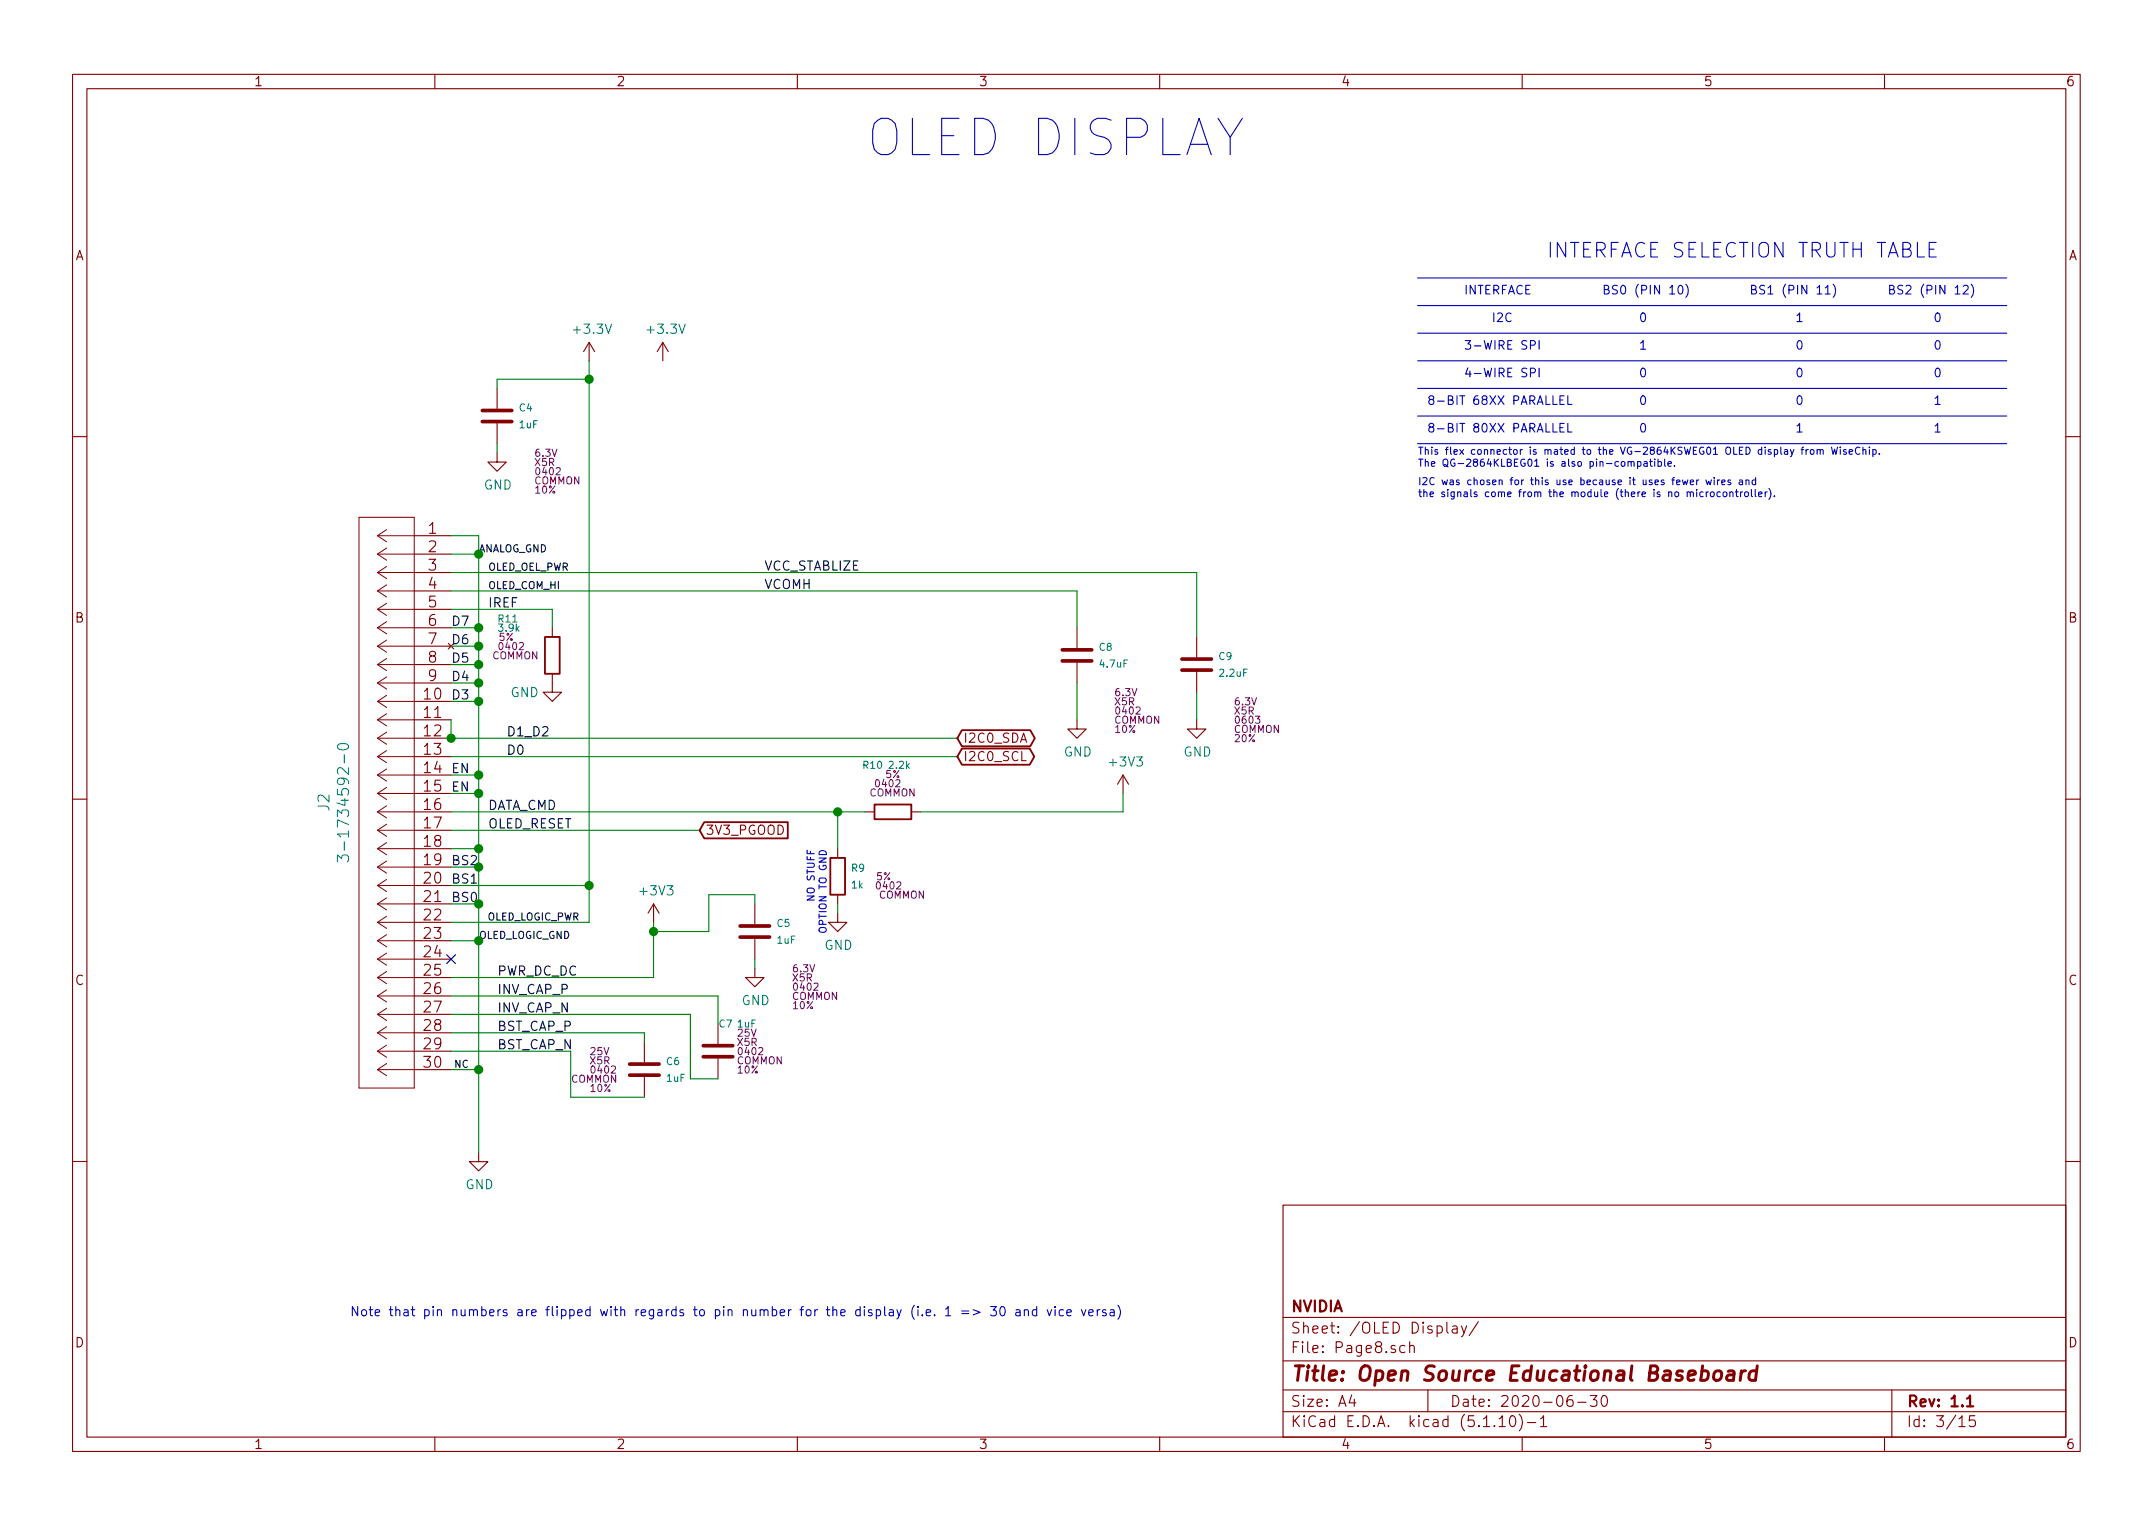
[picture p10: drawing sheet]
<svg xmlns="http://www.w3.org/2000/svg" width="297mm" height="210mm" viewBox="0 0 297 210" stroke-linecap="round" stroke-linejoin="round" font-family="sans-serif">
<g fill="none" stroke="#840000" stroke-width=".15">
<path d="M10 10.3h277v189.9h-277zM12 12.2h273v186.1h-273zM60 10.3v1.9M110 10.3v1.9M160 10.3v1.9M210 10.3v1.9M260 10.3v1.9M68.6 53.6v2.8M68.6 58.4v2.8M81.3 47.2l-.8 1.3M81.3 47.2v2.6M81.3 47.2l.7 1.3"/>
<path d="M91.4 47.2l-.7 1.3M91.4 47.2v2.6M91.4 47.2l.8 1.3M10 60.2h2M57.1 73.9h5.1M57.1 76.4h5.1M57.1 79h5.1M68.6 62.5v1.2h1.2l-1.2 1.3-1.3-1.3h1.3M285 60.2h2M57.1 96.8h5.1M57.1 99.3h5.1M57.1 81.5h5.1"/>
<path d="M57.1 84.1h5.1M57.1 86.6h5.1M57.1 89.1h5.1M57.1 91.7h5.1M57.1 94.2h5.1M76.2 93v2.5h1.3l-1.3 1.3-1.3-1.3h1.3M76.2 86.6v1.3M148.6 99.3v1.3h1.3l-1.3 1.2-1.3-1.2h1.3M148.6 86.6v2.8M148.6 91.4v2.8M165.1 99.3v1.3h1.3l-1.3 1.2-1.3-1.2h1.3M165.1 87.9v2.8"/>
<path d="M165.1 92.7v2.8M10 110.3h2M57.1 109.5h5.1M57.1 101.8h5.1M57.1 104.4h5.1M57.1 106.9h5.1M57.1 112h5.1M57.1 114.5h5.1M57.1 117.1h5.1M57.1 119.6h5.1M115.6 117.1v1.3M119.4 112h1.2"/>
<path d="M125.7 112h1.3M154.9 106.9l-.7 1.3M154.9 106.9v2.6M154.9 106.9l.8 1.3M285 110.3h2M57.1 122.2h5.1M57.1 124.7h5.1M57.1 127.2h5.1M57.1 129.8h5.1M57.1 132.3h5.1M57.1 134.9h5.1M57.1 137.4h5.1"/>
<path d="M57.1 139.9h5.1M90.2 124.7l-.8 1.3M90.2 124.7v2.5M90.2 124.7l.7 1.3M104.1 133.6v1.3h1.3l-1.3 1.2-1.2-1.2h1.2M104.1 124.7v2.8M104.1 129.5v2.8M115.6 126v1.2h1.2l-1.2 1.3-1.3-1.3h1.3M115.6 123.4v1.3M57.1 142.5h5.1M57.1 145h5.1M57.1 147.6h5.1"/>
<path d="M66 159v1.3h1.3l-1.3 1.2-1.2-1.2h1.2M88.9 143.8v2.8M88.9 148.6v2.8M99.1 141.2v2.8M99.1 146v2.8M10 160.2h2M177 166.3h108v32h-108zM285 160.2h2M60 198.3v1.9M110 198.3v1.9M160 198.3v1.9M177 194.8h108"/>
<path d="M177 191.8h108M177 187.8h108M177 181.8h108M186.5 192.5l-.4 1h1M186.8 193v1M193.8 185.7a.5 .5 0 0 0-.6 0l-.1 .6a.47 .47 0 0 0 .6 .3l.1-.1M194.5 185.7a.38 .38 0 0 1 .6 .1v.8M194.5 185.1v1.5M197 191.8v3M199.6 182.4v1.3l.2 .2M200.4 183l.2-.1 .4 .1v.9M201 183.3l-.4 .1-.3 .2 .1 .2 .2 .1 .4-.1"/>
<path d="M201.6 182.9l.4 1M202.3 182.9l-.5 1.4-.2 .1M204 182.3l-1.3 2M206.8 195.8l.5-.5v1.5M206.8 196.8h.9M208.5 195.4a.36 .36 0 0 1 .5 .2 .77 .77 0 0 1-.4 1.2 1 1 0 0 1-.1-1.4zM209.6 195.1a1.71 1.71 0 0 1 0 2.3M210 198.3v1.9M210.7 196.3h1.2M212.5 195.8l.5-.5v1.5M212.5 196.8h.9M216.9 192.5a.62 .62 0 0 0-.7 .7v.5a.48 .48 0 0 0 .8 .2 .61 .61 0 0 0-.1-.7 .51 .51 0 0 0-.7 .2"/>
<path d="M217.7 193.5h1.1M219.4 192.5h.9l-.5 .6 .4 .1a.65 .65 0 0 1 .1 .7l-.3 .1h-.4l-.2-.1M221.1 192.6a.36 .36 0 0 1 .6 .2 .77 .77 0 0 1-.4 1.2 1 1 0 0 1-.2-1.4zM260 198.3v1.9M261 191.8v6.5M270.3 195.8l.3-.3 .1-.2v1.5M270.3 196.8h.8M272.5 195.3h-.7l-.1 .7a.65 .65 0 0 1 .7 0 .61 .61 0 0 1 .1 .7h-.1a.61 .61 0 0 1-.7 0"/>
</g>
<path d="M271.4 193l.3-.2 .1-.3v1.5M271.4 194h.8" fill="none" stroke="#840000" stroke-width=".3"/>
<path d="M236.6 189.3a.53 .53 0 0 1 .5-.2 .53 .53 0 0 1 .4 .4v.6a.56 .56 0 0 1-.6 .4 .56 .56 0 0 1-.5-.4l.1-.6zM238.4 189.2l.2-.1 .6 .1 .1 .2-.2 1M239.2 189.6l-.2 .1h-.4a.4 .4 0 0 0-.4 .3 .4 .4 0 0 0 .3 .4h.4l.2-.1M240.3 189.1l-.2 1.3M240.8 189.1a.54 .54 0 0 0-.6 .4M242.3 189.2a.68 .68 0 0 0-.9 .3l-.1 .6 .1 .2 .2 .1 .6-.1M242.4 188.4l-.2 2" fill="none" stroke="#840000" stroke-width=".41"/>
<g fill="none" stroke="#840000" stroke-width=".14">
<path d="M49.5 71.4h7.6v78.7h-7.6zM52.1 79h5M52.1 79l1.2 .8M52.1 76.4h5M52.1 76.4l1.2 .9M52.1 73.9h5M52.1 73.9l1.2 .8M53.3 78.2l-1.2 .8M53.3 75.6l-1.2 .8M53.3 73.1l-1.2 .8M52.1 99.3h5M52.1 99.3l1.2 .8"/>
<path d="M52.1 96.8h5M52.1 96.8l1.2 .8M52.1 94.2h5M52.1 94.2l1.2 .9M52.1 91.7h5M52.1 91.7l1.2 .8M52.1 89.1h5M52.1 89.1l1.2 .9M52.1 86.6h5M52.1 86.6l1.2 .8M52.1 84.1h5M52.1 84.1l1.2 .8"/>
<path d="M52.1 81.5h5M52.1 81.5l1.2 .9M53.3 98.5l-1.2 .8M53.3 95.9l-1.2 .9M53.3 93.4l-1.2 .8M53.3 90.9l-1.2 .8M53.3 88.3l-1.2 .8M53.3 85.8l-1.2 .8M53.3 83.2l-1.2 .9M53.3 80.7l-1.2 .8M52.1 119.6h5M52.1 119.6l1.2 .9"/>
<path d="M52.1 117.1h5M52.1 117.1l1.2 .8M52.1 114.5h5M52.1 114.5l1.2 .9M52.1 112h5M52.1 112l1.2 .8M52.1 109.5h5M52.1 109.5l1.2 .8M52.1 106.9h5M52.1 106.9l1.2 .9M52.1 104.4h5M52.1 104.4l1.2 .8"/>
<path d="M52.1 101.8h5M52.1 101.8l1.2 .9M53.3 118.8l-1.2 .8M53.3 116.3l-1.2 .8M53.3 113.7l-1.2 .8M53.3 111.2l-1.2 .8M53.3 108.6l-1.2 .9M53.3 106.1l-1.2 .8M53.3 103.6l-1.2 .8M53.3 101l-1.2 .8M52.1 139.9h5M52.1 139.9l1.2 .9"/>
<path d="M52.1 137.4h5M52.1 137.4l1.2 .8M52.1 134.9h5M52.1 134.9l1.2 .8M52.1 132.3h5M52.1 132.3l1.2 .9M52.1 129.8h5M52.1 129.8l1.2 .8M52.1 127.2h5M52.1 127.2l1.2 .9M52.1 124.7h5M52.1 124.7l1.2 .8"/>
<path d="M52.1 122.2h5M52.1 122.2l1.2 .8M53.3 139.1l-1.2 .8M53.3 136.6l-1.2 .8M53.3 134l-1.2 .9M53.3 131.5l-1.2 .8M53.3 129l-1.2 .8M53.3 126.4l-1.2 .8M53.3 123.9l-1.2 .8M53.3 121.3l-1.2 .9M52.1 147.6h5M52.1 147.6l1.2 .8"/>
<path d="M52.1 145h5M52.1 145l1.2 .9M52.1 142.5h5M52.1 142.5l1.2 .8M53.3 146.7l-1.2 .9M53.3 144.2l-1.2 .8M53.3 141.7l-1.2 .8"/>
</g>
<path d="M46.6 118.9v-.9l.5 .5a.39 .39 0 0 1 .3-.5h.4l.2 .1 .1 .6-.2 .2M46.7 102.7l.4-.1a.77 .77 0 0 1 1 .3v.2a.97 .97 0 0 1-1.5 0z" fill="none" stroke="#008484" stroke-width=".15"/>
<path d="M75.2 87.9h2v5.1h-2zM97.2 113.4h11.5v2.3h-11.5l-.7-1.2zM114.6 118.4h2v5h-2zM120.6 111h5.1v2h-5.1zM132.7 100.7h9.4l.7 1.1-.7 1.2h-9.4l-.6-1.2zM132.7 103.3h9.4l.6 1.1-.6 1.1h-9.4l-.6-1.1z" fill="none" stroke="#840000" stroke-width=".25"/>
<path d="M66.5 58.2h4.1M66.5 56.6h4.1M146.6 91.2h4M146.6 89.7h4M163.1 92.5h4M163.1 90.9h4M102.1 129.3h4.1M102.1 127.8h4.1M86.9 148.3h4M86.9 146.8h4M97 145.8h4.1M97 144.3h4.1" fill="none" stroke="#840000" stroke-width=".51"/>
<g fill="none" stroke="#0000c2" stroke-width=".15">
<path d="M195.6 38.3h81.3M231.6 39.5l.1-.1a.27 .27 0 0 1 .2 0 .27 .27 0 0 1 .2 .2v.7l-.2 .3a.64 .64 0 0 1-.3-1.1zM232.6 39.2a1.38 1.38 0 0 1 0 1.8M251.8 39.7l.4-.3v1.2M252.9 39.2a1.38 1.38 0 0 1 0 1.8M266.2 34.4h.6M267.1 33.4h-.9v2.1h.9M270.9 39.5l.1-.1h.3l.2 .1 .1 .2-.8 .9h.8M272 39.2a1.38 1.38 0 0 1 0 1.8M195.6 46h81.3M195.6 42.2h81.3M195.6 49.8h81.3"/>
<path d="M195.6 53.6h81.3M195.6 57.4h81.3M211.2 47.6h.5a.33 .33 0 0 0 .1-.4 .33 .33 0 0 0-.2-.2h-.4v1.2M211.2 51.4h.5a.33 .33 0 0 0 .1-.3 .33 .33 0 0 0-.2-.3h-.4v1.2M212.3 47v1.2M212.3 50.8v1.2M215.2 55.2h.4M215.2 59h.4M215.8 54.6h-.6v1.2h.6M215.8 58.4h-.6v1.2h.6M216.3 54.6v1.2h.6M216.3 58.4v1.2h.6"/>
<path d="M251.8 40.6h.7M195.6 61.2h81.3M224.6 63.7h.4v.6M224.6 63.7v.6M225 63.8l.2-.1h.2l.1 .6M225.9 63.7h.3l.2 .1-.1 .5h-.4M225.9 63.7v1M226.8 63.7h.4l.1 .6M227.3 63.9l-.5 .2 .1 .2h.4M227.6 63.7h.4M227.7 63.3v.9l.3 .1M228.3 63.7v.6"/>
<path d="M228.8 63.7h.2l.2 .1-.1 .5h-.3M228.8 63.3v1M229.7 63.3v.9l.1 .1M230.1 64l.5-.1v-.2h-.3l-.2 .1 .1 .5h.4M231 64.2v.1M233.2 66.5l.5-.1-.1-.1-.3-.1-.1 .1v.5h.4M234.1 66.2v.7M234.4 66.2l-.3 .2M235 67.9h-.3l-.2 .1 .1 .5h.4M235.4 66.2l.2 .7 .1-.5 .2 .5 .2-.7M235.4 67.9v.6M235.7 67.9l-.3 .1"/>
<path d="M236 67.9h.2h.2l.1 .4-.1 .2h-.2l-.2-.1zM236.5 65.9v.1M236.5 66.2v.7M237 66.2v.7M237.3 66.2l-.3 .2M237.3 67.9h-.2l-.2 .1 .1 .5h.3M237.5 66.5l.5-.1-.1-.1-.2-.1-.2 .1 .1 .5h.3M237.8 67.9h.1h.3l.1 .4-.1 .2h-.3l-.1-.1zM238.7 67.9h.3l.1 .6M238.7 67.9v.6M238.8 66.3l-.3-.1-.1 .1v.2l.4 .1v.2h-.4M239.4 67.9h.4"/>
<path d="M239.6 67.5v.9v.1h.2M240 66.3h.4v.6M240.1 67.9v.6M240.4 66.4l-.5 .2 .2 .3 .3-.1M240.4 67.9l-.3 .1M240.7 67.9h.2h.3v.4l-.1 .2h-.2l-.2-.1zM240.9 66.3h.3l.1 .6M240.9 66.2v.7M241.6 67.5v.9l.2 .1M242.2 67.5v.9l.1 .1M242.2 66.3l-.3-.1-.2 .2 .1 .4h.4M242.2 65.9v1"/>
<path d="M242.6 68.2l.5-.1v-.2h-.3l-.2 .1 .1 .5h.4M243.5 67.9v.6M243.8 67.9h-.2l-.1 .1M244 67.4a1.16 1.16 0 0 1 0 1.5M244.8 68.4v.1M248.5 62h.3M248.8 61.7l-.2 .1v.9M249.2 62v.7M249.5 62l-.3 .2M249.8 62.1l.3-.1 .2 .2v.3l-.2 .2-.3-.1v-.1zM250.7 62.1h.4v.6M250.7 62v.7"/>
<path d="M251.1 62.1l.2-.1 .2 .1v.6M252.7 61.7l.2 1 .2-.7 .2 .7 .2-1M253.9 61.7v.1M253.9 62v.7M254.7 62.1l-.2-.1-.2 .1 .2 .3h.2v.2h-.4M255.1 62.4l.5-.2-.1-.1-.2-.1-.2 .1 .1 .5h.3M256.6 61.8a.45 .45 0 0 0-.6 .4 .45 .45 0 0 0 .5 .4h.1M257 62.1h.4v.6M257 61.7v1M257.9 61.7v.1M257.9 62v.7M258.4 62.1l.3-.1 .2 .2-.2 .4h-.3"/>
<path d="M258.4 62v1M259.3 62.6v.1M113.1 128a.68 .68 0 0 1 .9 .2 .35 .35 0 0 1-.3 .4h-.4a.35 .35 0 0 1-.3-.4zM130.5 180.6l.3-.3v1.2M130.5 181.5h.7M132.7 180.9h1M132.7 181.2h1M134.3 180.7l.9 .3-.9 .4M136.7 180.3h.8l-.5 .4 .4 .2v.5l-.2 .1h-.3l-.2-.1M138.1 180.4a.29 .29 0 0 1 .3-.1 .29 .29 0 0 1 .2 .2 .64 .64 0 0 1-.3 1l-.3-.2-.1-.3zM140.2 180.7h.5v.8M140.7 181h-.4a.25 .25 0 0 0-.2 .3 .25 .25 0 0 0 .2 .2h.4"/>
<path d="M141.3 180.8l.1-.1a.31 .31 0 0 1 .5 .2v.6M141.3 180.7v.8M143 180.7h-.3l-.3 .2v.4l.1 .2h.5M143 180.3v1.2M144.5 180.7l.3 .8 .3-.8M145.6 180.3v.1M145.6 180.7v.8M146.7 180.7h-.3l-.3 .2 .1 .6h.5M147.2 181.1l.6-.1v-.3h-.4l-.2 .2 .1 .6h.5M149.2 180.7l.3 .8 .3-.8M150.2 181.1l.6-.1v-.3h-.4l-.2 .2 .1 .6h.5M151.4 180.7v.8"/>
<path d="M151.7 180.7h-.2l-.1 .2M152.6 180.7a.31 .31 0 0 0-.5 .2l.1 .1 .3 .1 .2 .2-.2 .2h-.4M153.2 180.7h.5v.8M153.7 181h-.4a.25 .25 0 0 0-.2 .3 .25 .25 0 0 0 .2 .2h.4M154.2 180.1a1.47 1.47 0 0 1 0 1.9"/>
</g>
<g fill="none" stroke="#008400" stroke-width=".15">
<path d="M81.3 52.3h-12.7v1.3M81.3 49.8v77.4h-19.1M62.2 73.9h3.8v85.1M62.2 79h102.9v8.9M62.2 76.4h3.8M68.6 61.2v1.3M62.2 84.1h14v2.5M62.2 89.1h3.8M62.2 99.3v2.5h69.9M62.2 81.5h86.4v5.1M62.2 91.7h3.8M62.2 86.6h3.8"/>
<path d="M62.2 96.8h3.8M62.2 94.2h3.8M148.6 94.2v5.1M165.1 95.5v3.8M62.2 114.5h34.3M62.2 112h57.2M62.2 119.6h3.8M62.2 117.1h3.8M62.2 109.5h3.8M62.2 106.9h3.8M62.2 104.4h69.9M115.6 112v5.1"/>
<path d="M154.9 109.5v2.5h-27.9M62.2 129.8h3.8M62.2 139.9h33v8.9h3.9M62.2 137.4h36.9v3.8M62.2 122.2h19.1M62.2 124.7h3.8M90.2 127.2v7.7h-28M104.1 124.7v-1.3h-6.3v5.1h-7.6M104.1 132.3v1.3M115.6 124.7v1.3M62.2 142.5h26.7v1.3M62.2 145h16.5v6.4h10.2"/>
<path d="M62.2 147.6h3.8"/>
</g>
<g fill="#008400" stroke="#008400" stroke-width=".25">
<circle cx="90.2" cy="128.5" r=".51"/>
<circle cx="81.3" cy="52.3" r=".51"/>
<circle cx="81.3" cy="122.2" r=".51"/>
<circle cx="115.6" cy="112" r=".51"/>
<circle cx="66" cy="89.1" r=".51"/>
<circle cx="66" cy="147.6" r=".51"/>
<circle cx="66" cy="76.4" r=".51"/>
<circle cx="66" cy="86.6" r=".51"/>
<circle cx="66" cy="91.7" r=".51"/>
<circle cx="66" cy="94.2" r=".51"/>
<circle cx="66" cy="117.1" r=".51"/>
<circle cx="66" cy="96.8" r=".51"/>
<circle cx="66" cy="106.9" r=".51"/>
<circle cx="62.2" cy="101.8" r=".51"/>
<circle cx="66" cy="129.8" r=".51"/>
<circle cx="66" cy="124.7" r=".51"/>
<circle cx="66" cy="119.6" r=".51"/>
<circle cx="66" cy="109.5" r=".51"/>
</g>
<path d="M61.6 131.7l1.2 1.2M62.8 131.7l-1.2 1.2" fill="none" stroke="#000084" stroke-width=".15"/>
<text font-size="7" fill="#0000c2" x="119.4" y="21.6">OLED DISPLAY</text>
<text font-size="2.8" fill="#0000c2" x="213.4" y="35.6">INTERFACE SELECTION TRUTH TABLE</text>
<text font-size="2.8" fill="#840000" x="178" y="190.5">Title: Open Source Educational Baseboard</text>
<g font-size="2.1" fill="#840000">
<text x="59.1" y="73.7">1</text>
<text x="59.1" y="76.2">2</text>
<text x="59.1" y="78.7">3</text>
<text x="59.1" y="81.3">4</text>
<text x="59.1" y="83.8">5</text>
<text x="59.1" y="86.4">6</text>
<text x="59.1" y="88.9">7</text>
<text x="59.1" y="91.4">8</text>
<text x="59.1" y="94">9</text>
<text x="58.5" y="96.5">10</text>
<text x="58.5" y="99.1">11</text>
<text x="58.5" y="101.6">12</text>
<text x="58.5" y="104.1">13</text>
<text x="58.5" y="106.7">14</text>
<text x="58.5" y="109.2">15</text>
<text x="58.5" y="111.8">16</text>
<text x="58.5" y="114.3">17</text>
<text x="58.5" y="116.8">18</text>
<text x="58.5" y="119.4">19</text>
<text x="58.5" y="121.9">20</text>
<text x="58.5" y="124.5">21</text>
<text x="58.5" y="127">22</text>
<text x="58.5" y="129.5">23</text>
<text x="58.5" y="132.1">24</text>
<text x="58.5" y="134.6">25</text>
<text x="58.5" y="137.2">26</text>
<text x="58.5" y="139.7">27</text>
<text x="58.5" y="142.2">28</text>
<text x="58.5" y="144.8">29</text>
<text x="58.5" y="147.3">30</text>
<text x="178" y="184">Sheet: /OLED Display/</text>
<text x="178" y="181">NVIDIA</text>
<text x="178" y="186.7">File: Page8.sch</text>
<text x="178" y="196.9">KiCad E.D.A. kicad (5.1.10)-1</text>
<text x="178" y="194.1">Size: A4</text>
<text x="200" y="194.1">Date: 2020-06-30</text>
<text x="263" y="194.1">Rev: 1.1</text>
<text x="263" y="196.9">Id: 3/15</text>
</g>
<g font-size="2.1" fill="#008484">
<text x="45.5" y="111.9" transform="rotate(-90 45.5 111.9)">J2</text>
<text x="48.2" y="116.7" transform="rotate(-90 48.2 116.7)">3-1734592-0</text>
</g>
<g font-size="1.8" fill="#840000">
<text x="35" y="11.9">1</text>
<text x="85" y="11.9">2</text>
<text x="135" y="11.9">3</text>
<text x="185" y="11.9">4</text>
<text x="235" y="11.9">5</text>
<text x="285" y="11.9">6</text>
<text x="10.4" y="35.9">A</text>
<text x="285.4" y="35.9">A</text>
<text x="10.4" y="85.9">B</text>
<text x="285.4" y="85.9">B</text>
<text x="132.9" y="102.5">I2C0_SDA</text>
<text x="132.9" y="105">I2C0_SCL</text>
<text x="97.3" y="115.2">3V3_PGOOD</text>
<text x="10.4" y="135.9">C</text>
<text x="285.4" y="135.9">C</text>
<text x="10.4" y="185.9">D</text>
<text x="285.4" y="185.9">D</text>
<text x="35" y="199.9">1</text>
<text x="85" y="199.9">2</text>
<text x="135" y="199.9">3</text>
<text x="185" y="199.9">4</text>
<text x="235" y="199.9">5</text>
<text x="285" y="199.9">6</text>
</g>
<g font-size="1.8" fill="#008484">
<text x="79.3" y="46.1">+3.3V</text>
<text x="89.5" y="46.1">+3.3V</text>
<text x="66.8" y="67.6">GND</text>
<text x="70.4" y="96.2">GND</text>
<text x="146.8" y="104.4">GND</text>
<text x="153.2" y="105.8">+3V3</text>
<text x="163.3" y="104.4">GND</text>
<text x="88.5" y="123.5">+3V3</text>
<text x="113.7" y="131.1">GND</text>
<text x="102.3" y="138.7">GND</text>
<text x="64.2" y="164.1">GND</text>
</g>
<g font-size="1.8">
<text x="67.3" y="83.8">IREF</text>
<text x="105.4" y="81.3">VCOMH</text>
<text x="105.4" y="78.7">VCC_STABLIZE</text>
<text x="62.2" y="86.4">D7</text>
<text x="62.2" y="88.9">D6</text>
<text x="62.2" y="94">D4</text>
<text x="62.2" y="91.4">D5</text>
<text x="62.2" y="96.5">D3</text>
<text x="69.8" y="101.6">D1_D2</text>
<text x="62.2" y="106.7">EN</text>
<text x="69.8" y="104.1">D0</text>
<text x="62.2" y="109.2">EN</text>
<text x="67.3" y="111.8">DATA_CMD</text>
<text x="62.2" y="119.4">BS2</text>
<text x="67.3" y="114.3">OLED_RESET</text>
<text x="62.2" y="121.9">BS1</text>
<text x="62.2" y="124.5">BS0</text>
<text x="68.6" y="134.6">PWR_DC_DC</text>
<text x="68.6" y="137.2">INV_CAP_P</text>
<text x="68.6" y="139.7">INV_CAP_N</text>
<text x="68.6" y="142.2">BST_CAP_P</text>
<text x="68.6" y="144.8">BST_CAP_N</text>
</g>
<text font-size="1.8" fill="#0000c2" x="48.3" y="181.6">Note that pin numbers are flipped with regards to pin number for the display (i.e. 1 =&gt; 30 and vice versa)</text>
<g font-size="1.7" fill="#0000c2">
<text x="201.9" y="40.6">INTERFACE</text>
<text x="221" y="40.6">BS0 (PIN 10)</text>
<text x="241.3" y="40.6">BS1 (PIN 11)</text>
<text x="260.3" y="40.6">BS2 (PIN 12)</text>
<text x="205.7" y="44.4">I2C</text>
<text x="226.1" y="44.4">0</text>
<text x="247.6" y="44.4">1</text>
<text x="266.7" y="44.4">0</text>
<text x="201.9" y="48.3">3-WIRE SPI</text>
<text x="201.9" y="52.1">4-WIRE SPI</text>
<text x="226.1" y="52.1">0</text>
<text x="226.1" y="48.3">1</text>
<text x="247.6" y="52.1">0</text>
<text x="247.6" y="48.3">0</text>
<text x="266.7" y="52.1">0</text>
<text x="266.7" y="48.3">0</text>
<text x="196.8" y="55.9">8-BIT 68XX PARALLEL</text>
<text x="196.8" y="59.7">8-BIT 80XX PARALLEL</text>
<text x="226.1" y="55.9">0</text>
<text x="226.1" y="59.7">0</text>
<text x="247.6" y="55.9">0</text>
<text x="247.6" y="59.7">1</text>
<text x="266.7" y="55.9">1</text>
<text x="266.7" y="59.7">1</text>
</g>
<g font-size="1.4" fill="#008484">
<text x="71.7" y="56.8">C4</text>
<text x="71.7" y="59.1">1uF</text>
<text x="68.8" y="85.9">R11</text>
<text x="68.9" y="87.1">3.9k</text>
<text x="151.7" y="89.8">C8</text>
<text x="151.8" y="92.1">4.7uF</text>
<text x="168.2" y="91.1">C9</text>
<text x="168.4" y="93.4">2.2uF</text>
<text x="119.1" y="106.1">R10</text>
<text x="122.7" y="106.1">2.2k</text>
<text x="117.5" y="120.3">R9</text>
<text x="117.5" y="122.6">1k</text>
<text x="107.2" y="127.9">C5</text>
<text x="107.3" y="130.2">1uF</text>
<text x="99.2" y="141.8">C7</text>
<text x="101.8" y="141.8">1uF</text>
<text x="92" y="146.9">C6</text>
<text x="92" y="149.2">1uF</text>
</g>
<g font-size="1.4" fill="#840084">
<text x="73.8" y="64.3">X5R</text>
<text x="73.9" y="63">6.3V</text>
<text x="74.1" y="65.6">0402</text>
<text x="73.7" y="66.8">COMMON</text>
<text x="73.9" y="68.1">10%</text>
<text x="68.9" y="88.4">5%</text>
<text x="69" y="89.7">0402</text>
<text x="67.9" y="91">COMMON</text>
<text x="153.7" y="99.8">COMMON</text>
<text x="153.8" y="97.3">X5R</text>
<text x="153.9" y="101.1">10%</text>
<text x="153.9" y="96">6.3V</text>
<text x="154.1" y="98.6">0402</text>
<text x="170.2" y="101.1">COMMON</text>
<text x="170.3" y="98.6">X5R</text>
<text x="170.4" y="97.3">6.3V</text>
<text x="170.6" y="99.8">0603</text>
<text x="122.2" y="107.3">5%</text>
<text x="170.4" y="102.4">20%</text>
<text x="120" y="109.9">COMMON</text>
<text x="121" y="108.6">0402</text>
<text x="120.9" y="121.4">5%</text>
<text x="121.1" y="122.7">0402</text>
<text x="121.3" y="124">COMMON</text>
<text x="109.3" y="137.9">COMMON</text>
<text x="109.4" y="135.4">X5R</text>
<text x="109.5" y="134.1">6.3V</text>
<text x="109.7" y="136.7">0402</text>
<text x="101.8" y="143">25V</text>
<text x="109.4" y="139.2">10%</text>
<text x="78.8" y="149.4">COMMON</text>
<text x="81.4" y="146.8">X5R</text>
<text x="81.5" y="145.6">25V</text>
<text x="81.7" y="148.1">0402</text>
<text x="101.7" y="146.8">COMMON</text>
<text x="101.8" y="144.3">X5R</text>
<text x="101.8" y="148.1">10%</text>
<text x="102" y="145.6">0402</text>
<text x="81.5" y="150.6">10%</text>
</g>
<g font-size="1.4" fill="#0000c2">
<text x="195.6" y="62.7">This flex connector is mated to the VG-2864KSWEG01 OLED display from WiseChip.</text>
<text x="195.6" y="64.4">The QG-2864KLBEG01 is also pin-compatible.</text>
<text x="195.6" y="66.9">I2C was chosen for this use because it uses fewer wires and</text>
<text x="195.6" y="68.6">the signals come from the module (there is no microcontroller).</text>
<text x="112.4" y="124" transform="rotate(-90 112.4 124)">NO STUFF</text>
<text x="114" y="128.1" transform="rotate(-90 114 128.1)">OPTION TO GND</text>
</g>
<g font-size="1.4">
<text x="66" y="76.2">ANALOG_GND</text>
<text x="67.3" y="78.7">OLED_OEL_PWR</text>
<text x="67.3" y="81.3">OLED_COM_HI</text>
<text x="66" y="129.5">OLED_LOGIC_GND</text>
<text x="67.1" y="127">OLED_LOGIC_PWR</text>
<text x="62.8" y="147.3">NC</text>
</g>
</svg>
